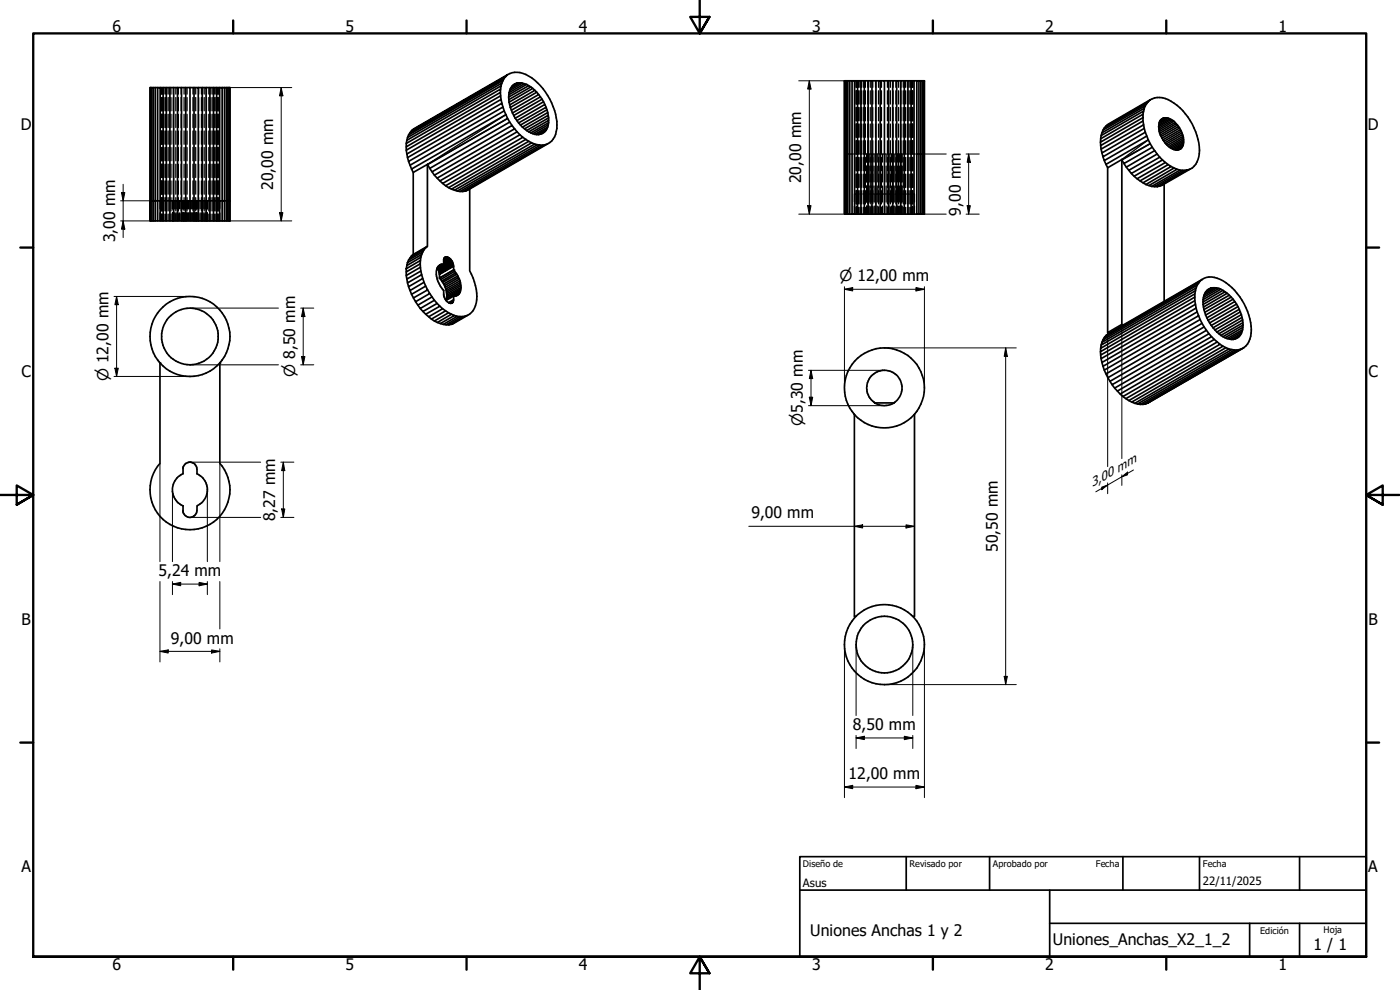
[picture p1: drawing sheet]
<svg xmlns="http://www.w3.org/2000/svg" width="420mm" height="297mm" viewBox="0 0 420 297" stroke-linecap="round" stroke-linejoin="round" font-family="sans-serif">
<!-- layer: Oculto (ISO) -->
<g fill="#000">
<circle cx="48" cy="108.9" r=".19"/>
<circle cx="48.1" cy="109" r=".19"/>
<circle cx="65.9" cy="109" r=".19"/>
<circle cx="66" cy="108.9" r=".19"/>
<circle cx="274.4" cy="124.3" r=".19"/>
</g>
<g fill="none" stroke="#000" stroke-width=".38">
<path d="M48.5 26.3v1.9M48.5 29.3v4M48.5 34.3v4M48.5 39.3v4M48.7 26.3v1.9M48.7 29.3v4M48.7 34.3v4M48.7 39.3v4M48.9 26.3v1.9M48.9 29.3v4M48.9 34.3v4M48.9 39.3v4"/>
<path d="M49.2 26.3v1.9M49.2 29.3v4M49.2 34.3v4M49.2 39.3v4M49.7 26.3v1.9M49.7 29.3v4M49.7 34.3v4M49.7 39.3v4M50.1 26.3v1.9M50.1 29.3v4M50.1 34.3v4M50.1 39.3v4"/>
<path d="M50.7 26.3v1.9M50.7 29.3v4M50.7 34.3v4M50.7 39.3v4M51.3 26.3v1.9M51.3 29.3v4M51.3 34.3v4M51.3 39.3v4M52 26.3v1.9M52 29.3v4M52 34.3v4M52 39.3v4"/>
<path d="M52.8 26.3v1.9M52.8 29.3v4M52.8 34.3v4M52.8 39.3v4M53.5 26.3v1.9M53.5 29.3v4M53.5 34.3v4M53.5 39.3v4M54.4 26.3v1.9M54.4 29.3v4M54.4 34.3v4M54.4 39.3v4"/>
<path d="M55.2 26.3v1.9M55.2 29.3v4M55.2 34.3v4M55.2 39.3v4M56.1 26.3v1.9M56.1 29.3v4M56.1 34.3v4M56.1 39.3v4M57.9 26.3v1.9M57.9 29.3v4M57.9 34.3v4M57.9 39.3v4"/>
<path d="M58.7 26.3v1.9M58.7 29.3v4M58.7 34.3v4M58.7 39.3v4M59.6 26.3v1.9M59.6 29.3v4M59.6 34.3v4M59.6 39.3v4M60.5 26.3v1.9M60.5 29.3v4M60.5 34.3v4M60.5 39.3v4"/>
<path d="M61.3 26.3v1.9M61.3 29.3v4M61.3 34.3v4M61.3 39.3v4M62 26.3v1.9M62 29.3v4M62 34.3v4M62 39.3v4M62.7 26.3v1.9M62.7 29.3v4M62.7 34.3v4M62.7 39.3v4"/>
<path d="M63.3 26.3v1.9M63.3 29.3v4M63.3 34.3v4M63.3 39.3v4M63.9 26.3v1.9M63.9 29.3v4M63.9 34.3v4M63.9 39.3v4M64.3 26.3v1.9M64.3 29.3v4M64.3 34.3v4M64.3 39.3v4"/>
<path d="M64.8 26.3v1.9M64.8 29.3v4M64.8 34.3v4M64.8 39.3v4M65.1 26.3v1.9M65.1 29.3v4M65.1 34.3v4M65.1 39.3v4M65.3 26.3v1.9M65.3 29.3v4M65.3 34.3v4M65.3 39.3v4"/>
<path d="M65.5 26.3v1.9M65.5 29.3v4M65.5 34.3v4M65.5 39.3v4M256.9 24.2v2M256.9 27.2v4M256.9 32.2v4M256.9 37.2v4M257 24.2v2M257 27.2v4M257 32.2v4M257 37.2v4"/>
<path d="M257.1 24.2v2M257.1 27.2v4M257.1 32.2v4M257.1 37.2v4M257.3 24.2v2M257.3 27.2v4M257.3 32.2v4M257.3 37.2v4M257.6 24.2v2M257.6 27.2v4M257.6 32.2v4M257.6 37.2v4"/>
<path d="M258.1 24.2v2M258.1 27.2v4M258.1 32.2v4M258.1 37.2v4M258.5 24.2v2M258.5 27.2v4M258.5 32.2v4M258.5 37.2v4M259.1 24.2v2M259.1 27.2v4M259.1 32.2v4M259.1 37.2v4"/>
<path d="M259.7 24.2v2M259.7 27.2v4M259.7 32.2v4M259.7 37.2v4M260.4 24.2v2M260.4 27.2v4M260.4 32.2v4M260.4 37.2v4M261.2 24.2v2M261.2 27.2v4M261.2 32.2v4M261.2 37.2v4"/>
<path d="M261.9 24.2v2M261.9 27.2v4M261.9 32.2v4M261.9 37.2v4M262.8 24.2v2M262.8 27.2v4M262.8 32.2v4M262.8 37.2v4M263.7 24.2v2M263.7 27.2v4M263.7 32.2v4M263.7 37.2v4"/>
<path d="M264.5 24.2v2M264.5 27.2v4M264.5 32.2v4M264.5 37.2v4M266.3 24.2v2M266.3 27.2v4M266.3 32.2v4M266.3 37.2v4M267.2 24.2v2M267.2 27.2v4M267.2 32.2v4M267.2 37.2v4"/>
<path d="M268 24.2v2M268 27.2v4M268 32.2v4M268 37.2v4M268.9 24.2v2M268.9 27.2v4M268.9 32.2v4M268.9 37.2v4M269.7 24.2v2M269.7 27.2v4M269.7 32.2v4M269.7 37.2v4"/>
<path d="M270.4 24.2v2M270.4 27.2v4M270.4 32.2v4M270.4 37.2v4M271.1 24.2v2M271.1 27.2v4M271.1 32.2v4M271.1 37.2v4M271.7 24.2v2M271.7 27.2v4M271.7 32.2v4M271.7 37.2v4"/>
<path d="M272.3 24.2v2M272.3 27.2v4M272.3 32.2v4M272.3 37.2v4M272.8 24.2v2M272.8 27.2v4M272.8 32.2v4M272.8 37.2v4M273.2 24.2v2M273.2 27.2v4M273.2 32.2v4M273.2 37.2v4"/>
<path d="M273.5 24.2v2M273.5 27.2v4M273.5 32.2v4M273.5 37.2v4M273.7 24.2v2M273.7 27.2v4M273.7 32.2v4M273.7 37.2v4M273.9 24.2v2M273.9 27.2v4M273.9 32.2v4M273.9 37.2v4"/>
<path d="M48.5 44.2v4M48.5 49.3v4M48.5 54.3v4M48.5 59.3v4M48.7 44.2v4M48.7 49.3v4M48.7 54.3v4M48.7 59.3v4M48.9 44.2v4M48.9 49.3v4M48.9 54.3v4M48.9 59.3v4"/>
<path d="M49.2 44.2v4M49.2 49.3v4M49.2 54.3v4M49.2 59.3v4M49.7 44.2v4M49.7 49.3v4M49.7 54.3v4M49.7 59.3v4M50.1 44.2v4M50.1 49.3v4M50.1 54.3v4M50.1 59.3v4"/>
<path d="M50.7 44.2v4M50.7 49.3v4M50.7 54.3v4M50.7 59.3v4M51.3 44.2v4M51.3 49.3v4M51.3 54.3v4M51.3 59.3v4M52 44.2v4M52 49.3v4M52 54.3v4M52 59.3v4"/>
<path d="M52.8 44.2v4M52.8 49.3v4M52.8 54.3v4M52.8 59.3v4M53.5 44.2v4M53.5 49.3v4M53.5 54.3v4M53.5 59.3v4M54.4 44.2v4M54.4 49.3v4M54.4 54.3v4M54.4 59.3v4"/>
<path d="M55.2 44.2v4M55.2 49.3v4M55.2 54.3v4M55.2 59.3v4M56.1 44.2v4M56.1 49.3v4M56.1 54.3v4M56.1 59.3v4M57.9 44.2v4M57.9 49.3v4M57.9 54.3v4M57.9 59.3v4"/>
<path d="M58.7 44.2v4M58.7 49.3v4M58.7 54.3v4M58.7 59.3v4M59.6 44.2v4M59.6 49.3v4M59.6 54.3v4M59.6 59.3v4M60.5 44.2v4M60.5 49.3v4M60.5 54.3v4M60.5 59.3v4"/>
<path d="M61.3 44.2v4M61.3 49.3v4M61.3 54.3v4M61.3 59.3v4M62 44.2v4M62 49.3v4M62 54.3v4M62 59.3v4M62.7 44.2v4M62.7 49.3v4M62.7 54.3v4M62.7 59.3v4"/>
<path d="M63.3 44.2v4M63.3 49.3v4M63.3 54.3v4M63.3 59.3v4M63.9 44.2v4M63.9 49.3v4M63.9 54.3v4M63.9 59.3v4M64.3 44.2v4M64.3 49.3v4M64.3 54.3v4M64.3 59.3v4"/>
<path d="M64.8 44.2v4M64.8 49.3v4M64.8 54.3v4M64.8 59.3v4M65.1 44.2v4M65.1 49.3v4M65.1 54.3v4M65.1 59.3v4M65.3 44.2v4M65.3 49.3v4M65.3 54.3v4M65.3 59.3v4"/>
<path d="M65.5 44.2v4M65.5 49.3v4M65.5 54.3v4M65.5 59.3v4M253.4 46.2h.7M254.3 46.2h.3M254.8 46.2h.5M255.5 46.2h.5M256.2 46.2h.6M256.6 58.2h-.2v2.4M256.8 58.2h.3M256.9 42.2v4"/>
<path d="M256.9 47.2v4M256.9 52.2v4M256.9 57.2v4M257 42.2v4M257 47.2v4M257 52.2v4M257 57.2v4M257.1 42.2v4h.6l-.1-4M257.1 47.2v4M257.1 52.2v4M257.1 57.2v4M257.2 58.2h.5"/>
<path d="M257.3 42.2v4M257.3 47.2v4M257.3 52.2v4M257.3 57.2v4M257.6 47.2v4M257.6 52.2v4M257.6 57.2v4M258.1 58.2h.6M258.1 42.2v4h.6M258.1 47.2v4M258.1 52.2v4M258.1 57.2v4"/>
<path d="M258.5 42.2v4M258.5 47.2v4M258.5 52.2v4M258.5 57.2v4M259.1 42.2v4h.7l-.1-4M259.1 58.2h.7M259.1 47.2v4M259.1 52.2v4M259.1 57.2v4M259.7 47.2v4M259.7 52.2v4M259.7 57.2v4"/>
<path d="M260.1 49.8v4.8M260.1 55.8v4.8M260.2 58.2h.7M260.2 46.2v2.4M260.2 49.8v4.8M260.2 55.8v4.8M260.3 46.2v2.4M260.3 49.8v4.8M260.3 55.8v4.8M260.4 42.2v4M260.4 47.2v4M260.4 52.2v4"/>
<path d="M260.4 57.2v4M260.6 46.2v2.4M260.6 49.8v4.8M260.6 55.8v4.8M260.8 46.2v2.4M260.8 49.8v4.8M260.8 55.8v4.8M260.9 46.2h-.8v2.4M261.1 46.2v2.4M261.1 49.8v4.8M261.1 55.8v4.8M261.2 42.2v4"/>
<path d="M261.2 47.2v4M261.2 52.2v4M261.2 57.2v4M261.3 46.2h.8M261.3 58.2h.8M261.5 46.2v2.4M261.5 49.8v4.8M261.5 55.8v4.8M261.9 46.2v2.4M261.9 49.8v4.8M261.9 55.8v4.8M261.9 42.2v4"/>
<path d="M261.9 47.2v4M261.9 52.2v4M261.9 57.2v4M262.3 46.2v2.4M262.3 49.8v4.8M262.3 55.8v4.8M262.5 46.2h.8M262.5 58.2h.8M262.6 58.2v2.4M262.8 42.2v19M263.3 46.2v2.4M263.3 49.8v4.8"/>
<path d="M263.3 55.8v4.8M263.7 42.2v4M263.7 47.2v4M263.7 52.2v4M263.7 57.2v4M263.8 58.2h.8M263.8 49.8v4.8M263.8 55.8v4.8M264.3 46.2v2.4M264.3 49.8v4.8M264.3 55.8v4.8M264.5 42.2v4"/>
<path d="M264.5 47.2v4M264.5 52.2v4M264.5 57.2v4M264.6 46.2h-.8v2.4M264.9 46.2v2.4M264.9 49.8v4.8M264.9 55.8v4.8M265 46.2h.8M265 58.2h.8M265.9 46.2v2.4M265.9 49.8v4.8M265.9 55.8v4.8"/>
<path d="M266.3 46.2h.8v2.4M266.3 58.2h.8M266.3 42.2v4M266.3 47.2v4M266.3 52.2v4M266.3 57.2v4M266.5 46.2v2.4M266.5 49.8v4.8M266.5 55.8v4.8M267.1 49.8v4.8M267.1 55.8v4.8M267.2 42.2v4"/>
<path d="M267.2 47.2v4M267.2 52.2v4M267.2 57.2v4M267.5 46.2h.8M267.5 58.2h.8M267.6 46.2v2.4M267.6 49.8v4.8M267.6 55.8v4.8M268 42.2v4M268 47.2v4M268 52.2v4M268 57.2v4"/>
<path d="M268.1 46.2v2.4M268.1 49.8v4.8M268.1 55.8v4.8M268.2 58.2v2.4M268.5 46.2v2.4M268.5 49.8v4.8M268.5 55.8v4.8M268.7 46.2h.8M268.7 58.2h.8M268.9 42.2v4M268.9 47.2v4M268.9 52.2v4"/>
<path d="M268.9 57.2v4M269 46.2v2.4M269 49.8v4.8M269 55.8v4.8M269.4 46.2v2.4M269.4 49.8v4.8M269.4 55.8v4.8M269.7 42.2v19M269.9 46.2h.8v2.4M269.9 58.2h.8M270 46.2v2.4M270 49.8v4.8"/>
<path d="M270 55.8v4.8M270.3 46.2v2.4M270.3 49.8v4.8M270.3 55.8v4.8M270.4 42.2v4M270.4 47.2v4M270.4 52.2v4M270.4 57.2v4M270.4 46.2v2.4M270.4 49.8v4.8M270.4 55.8v4.8M270.6 46.2v2.4"/>
<path d="M270.6 49.8v4.8M270.6 55.8v4.8M270.7 49.8v4.8M270.7 55.8v4.8M271 58.2h.8M271.1 42.2v4M271.1 47.2v4M271.1 52.2v4M271.1 57.2v4M271.7 42.2l.1 4h-.8M271.7 47.2v4M271.7 52.2v4"/>
<path d="M271.7 57.2v4M272.1 58.2h.7M272.3 42.2v4M272.3 47.2v4M272.3 52.2v4M272.3 57.2v4M272.8 42.2v4h-.7M272.8 47.2v4M272.8 52.2v4M272.8 57.2v4M273.1 58.2h.5M273.2 42.2v4"/>
<path d="M273.2 47.2v4M273.2 52.2v4M273.2 57.2v4M273.5 42.2v4M273.5 47.2v4M273.5 52.2v4M273.5 57.2v4M273.7 42.2v4h-.6M273.7 58.2h.4M273.7 47.2v4M273.7 52.2v4M273.7 57.2v4"/>
<path d="M273.9 42.2v4M273.9 47.2v4M273.9 52.2v4M273.9 57.2v4M274.1 46.2h.5M274.3 58.2h.1v2.4M274.9 46.2h.4M275.6 46.2h.4M276.2 46.2h.3M276.7 46.2h.2M277.1 46.2h.3M48 60.2v2.5"/>
<path d="M48 63.9v2.4M48.5 64.2v2.1M48.7 64.2v2.1M48.9 64.2v2.1M49.2 64.2v2.1M49.7 64.2v2.1M50.1 64.2v2.1M50.7 64.2v2.1M51.3 64.2v2.1M51.8 63.9v2.4v-2.4M51.8 60.2v2.5M51.9 60.2v2.5"/>
<path d="M51.9 63.9v2.4M52 63.9v2.4M52.2 60.2v2.5M52.2 63.9v2.4M52.5 60.2v2.5M52.5 63.9v2.4M52.8 63.9v2.4M53.1 60.2v2.5M53.1 63.9v2.4M53.5 63.9v2.4M53.9 60.2v2.5M53.9 63.9v2.4"/>
<path d="M54.4 63.9v2.4M54.9 60.2v2.5M54.9 63.9v2.4M55 60.2v2.5M55 63.9v2.4M55.1 60.2v2.5M55.1 63.9v2.4M55.2 60.2v2.5M55.2 63.9v2.4M55.2 64.2v2.1M55.3 60.2v2.5M55.3 63.9v2.4"/>
<path d="M55.4 60.2v2.5M55.4 63.9v2.4M55.6 60.2v2.5M55.6 63.9v2.4M55.8 60.2v2.5M55.8 63.9v2.4M55.9 60.2v2.5M55.9 63.9v2.4M56.1 63.9v2.4M56.3 60.2v2.5M56.3 63.9v2.4M56.6 60.2v2.5"/>
<path d="M56.6 63.9v2.4M56.8 60.2v2.5M56.8 63.9v2.4M57.2 60.2v2.5M57.2 63.9v2.4M57.4 60.2v2.5M57.4 63.9v2.4M57.7 60.2v2.5M57.7 63.9v2.4M57.8 60.2v2.5M57.8 63.9v2.4M57.9 64.2v2.1"/>
<path d="M58 60.2v2.5M58 63.9v2.4M58.2 60.2v2.5M58.2 63.9v2.4M58.4 60.2v2.5M58.4 63.9v2.4M58.5 60.2v2.5M58.5 63.9v2.4M58.7 60.2v2.5M58.7 63.9v2.4M58.7 64.2v2.1M58.8 60.2v2.5"/>
<path d="M58.8 63.9v2.4M58.9 60.2v2.5M58.9 63.9v2.4M59 60.2v2.5M59 63.9v2.4M59.1 60.2v2.5M59.1 63.9v2.4M59.6 63.9v2.4M60.1 60.2v2.5M60.1 63.9v2.4M60.5 64.2v2.1M60.5 60.2v2.5"/>
<path d="M60.5 63.9v2.4M60.9 60.2v2.5M60.9 63.9v2.4M61.2 60.2v2.5M61.2 63.9v2.4M61.3 64.2v2.1M61.5 60.2v2.5M61.5 63.9v2.4M61.8 60.2v2.5M61.8 63.9v2.4M62 63.9v2.4M62.1 60.2v2.5"/>
<path d="M62.1 63.9v2.4M62.2 60.2v2.5M62.2 63.9v2.4M62.7 64.2v2.1M63.3 64.2v2.1M63.9 64.2v2.1M64.3 64.2v2.1M64.8 64.2v2.1M65.1 64.2v2.1M65.3 64.2v2.1M65.5 64.2v2.1M66 60.2v2.5"/>
<path d="M66 63.9v2.4M256.4 61.8v2.4M256.9 62.2v2M257 61.8v2.4M257.1 62.2v2M257.3 62.2v2M257.6 62.2v2M258.1 62.2v2M258.5 62.2v2M259.1 62.2v2M259.7 62.2v2M260.1 61.8v2.4"/>
<path d="M260.2 61.8v2.4M260.3 61.8v2.4M260.4 62.2v2M260.6 61.8v2.4M260.8 61.8v2.4M261.1 61.8v2.4M261.2 62.2v2M261.5 61.8v2.4M261.9 61.8v2.4M261.9 62.2v2M262.3 61.8v2.4M262.6 61.8v2.4"/>
<path d="M262.8 61.8v2.4M263.3 61.8v2.4M263.7 62.2v2M263.8 61.8v2.4M264.3 61.8v2.4M264.5 62.2v2M264.9 61.8v2.4M265.9 61.8v2.4M266.3 62.2v2M266.5 61.8v2.4M267.1 61.8v2.4M267.2 62.2v2"/>
<path d="M267.6 61.8v2.4M268 62.2v2M268.1 61.8v2.4M268.2 61.8v2.4M268.5 61.8v2.4M268.9 62.2v2M269 61.8v2.4M269.4 61.8v2.4M269.7 61.8v2.4M270 61.8v2.4M270.3 61.8v2.4M270.4 62.2v2"/>
<path d="M270.4 61.8v2.4M270.6 61.8v2.4M270.7 61.8v2.4M271.1 62.2v2M271.7 62.2v2M272.3 62.2v2M272.8 62.2v2M273.2 62.2v2M273.5 62.2v2M273.7 62.2v2M273.9 61.8v2.4M273.9 62.2v2"/>
<path d="M274.4 61.8v2.4M47.3 108l.2 .3M47.8 108.6l.2 .3M66.2 108.6l-.2 .3M66.7 108l-.2 .3M255.7 123.4l.3 .3M256.2 124.1l.3 .3M274.6 124.1l-.3 .3M275.1 123.4l-.2 .3"/>
</g>
<!-- layer: Visible (ISO) -->
<g fill="none" stroke="#000" stroke-width=".51">
<path d="M45.1 26.3l-.1 33.9M45.3 26.3h-.2v33.9M45.6 26.3h-.3v33.9h.3v6.1h-.3M46 26.3h-.4v33.9h.4v6.1h-.4M46.6 26.3h-.6v33.9h.6v6.1h-.6M47.3 26.3h-.7v33.9h.7v6.1h-.7M48.1 26.3h.9M49.9 26.3h-.9v33.9h.9v6.1h-.9M51 26.3h1.1v33.9h1.2v6.1h-1.2M52.1 26.3h1.2v33.9h1.2v6.1h-1.2M53.3 26.3h1.2v33.9h1.3v6.1h-1.3M54.5 26.3h1.3v33.9h1.2v6.1h-1.2"/>
<path d="M55.8 26.3h1.2v33.9h1.2v6.1h-1.2M57 26.3h1.2v33.9h1.3v6.1h-1.3M58.2 26.3h1.3v33.9h1.2v6.1h-1.2M59.5 26.3h1.2v33.9h1.1v6.1h-1.1M60.7 26.3h1.1v33.9h1.2v-33.9h1.1M61.8 26.3h1.2M65 26.3h-.9v33.9h-1.1v6.1h1.1M65.9 26.3h-.9v33.9h-.9v6.1h.9M66.7 26.3h.7v33.9M67.4 26.3h.5v33.9h-.5M67.9 26.3h.5v33.9M68.4 26.3h.3v33.9h.3v-33.9h-.3"/>
<path d="M69 26.3v33.9M123.1 39.8l28.2-16.3-.4 .7-28.3 16.3zM123.5 39.2l.6-.5 28.2-16.3-.5 .5zM123.5 39.2l-.4 .6M150.2 27.7v-1l-28.3 16.3v1.1M150.2 28.8v-1.1l-28.3 16.4v1M150.2 26.7l.2-.9-28.3 16.3-.2 .9M150.4 29.8l-.2-1-28.3 16.3 .2 1.1M150.4 25.8l.2-.9-28.3 16.4-.2 .8M150.6 31l-.2-1.2-28.3 16.4 .2 1.1M150.9 32.1l-.3-1.1-28.3 16.3 .3 1.1M150.9 24.2l-.3 .7"/>
<path d="M151.3 33.3l-.4-1.2-28.3 16.3 .5 1.2M151.8 34.4l.5 1.1-24 13.8M151.8 34.4l-28.3 16.3 .5 1M151.8 34.4l-.5-1.1-28.2 16.3 .4 1.1M151.8 22.9l-.5 .6M152.3 22.4a6.5 6.5 0 0 1 7.3 1 19.1 19.1 0 0 1 7.5 15.1 5.4 5.4 0 0 1-2.8 4.7l-24.7 14.1 24.7-14.1M152.3 35.5l.7 1.1M152.7 29.1l.1 1.6M152.7 28.4v.7M152.8 30.7l.2 .8M152.8 27.8l-.1 .6M153 31.5l.2 .7"/>
<path d="M153.2 32.2l.6 1.7M153.7 37.6l-.7-1-24 13.9 .7 1M153.8 25.7l-.6 .9-.4 1.2M153.8 33.9l.4 .8M154.2 34.7l.4 .8M154.2 25.4l-.4 .3M154.4 38.7l.8 .8-24 14-.8-.9M154.6 25.1l-.4 .3 .4-.3M154.6 25.1l.5-.2-1.3 .8M154.6 35.5l1 1.4M155.1 24.9h.5l-2.1 1.2M155.2 39.5l.8 .9"/>
<path d="M155.6 24.9h.6l-3 1.7M155.6 36.9l.6 .6M156.2 37.5l1.9 1.7M156.2 24.9h.6l-3.8 2.3M156.8 24.9l.6 .2-4.6 2.7M157.4 25.1l.7 .2-5.4 3.1M158.1 25.3l.6 .4-6 3.4M158.1 39.2l.6 .3M158.7 25.7l.6 .4-6.6 3.8M158.7 39.5l.6 .4M159.3 39.9l1.2 .4M159.3 26.1l.6 .4-7.1 4.2"/>
<path d="M159.9 26.5l.6 .6-7.5 4.4M160.5 27.1l.6 .6-7.9 4.5M161.1 27.7l.6 .7-8.2 4.7M161.7 28.4l.5 .7-8.4 4.8M162.2 29.1l.9 1.4M162.7 29.8l-8.5 4.9M163.5 39.5l-1.3 .7M163.5 31.4l-.4-.9-8.5 5M163.9 39.1l-1.7 1.1M163.9 39.1l.2-.5-3 1.8M163.9 32.2l-.4-.8-8.4 4.8M163.9 39.1l-2.2 1.3"/>
<path d="M164.1 38.6l.3-.5-3.9 2.2M164.1 32.9l-.2-.7-8.3 4.7M164.4 38.1l.1-.6-4.6 2.6M164.4 33.8l-.3-.9-7.9 4.6M164.5 37.5l.2-.7-5.4 3.1M164.5 34.6l-.1-.8-7.6 4.3M164.7 36.8v-.7l-6 3.4M164.7 36.1v-.7l-6.6 3.8M164.7 35.4l-.2-.8-7.1 4.1M253.4 24.2l.1 40zM253.5 24.2h.2v40h-.2M253.7 24.2h.3v40h-.3"/>
<path d="M254 24.2h.4v40h-.4M254.4 24.2h.6v40h-.6M255 24.2h.7v40h-.7M255.7 24.2h.8v40h-.8M256.5 24.2h.9v40h-.9M257.4 24.2h1v40h-1M258.4 24.2h1v40h-1M259.4 24.2h1.1v40h-1.1M260.5 24.2h1.2v40h-1.2M261.7 24.2h1.2v40h-1.2M262.9 24.2h1.3v40h-1.3M264.2 24.2h1.2v40h-1.2"/>
<path d="M265.4 24.2h2.5M266.7 24.2v40h1.2M269.1 24.2h-1.2v40h1.2M270.3 24.2h-1.2v40h1.2M271.4 24.2h-1.1v40h1.1M272.5 24.2h-1.1v40h1.1M273.4 24.2h-.9v40h.9M274.3 24.2h-.9v40h.9M275.1 24.2h-.8v40h.8M275.8 24.2h-.7v40h.7M276.4 24.2h-.6v40h.6M276.8 24.2h-.4v40h.4"/>
<path d="M277.2 24.2h-.4v40h.4M277.4 24.2v40zM277.4 24.2h-.2v40h.2M343 34.3l.2-1-12.7 7.4-.2 .9M343 35.3v1l-12.7 7.4v-1M343 36.3l.2 1.2-12.7 7.3-.2-1.1M343.2 33.3l.2-.8-12.7 7.4-.2 .8M343.2 37.5l.2 1-12.7 7.4-.2-1.1M343.4 32.5l.3-.8-12.7 7.3-.3 .9M343.4 38.5l.3 1.2-12.7 7.3-.3-1.1M343.7 31.7l.5-.7-12.8 7.4-.4 .6M343.7 39.7l.5 1.1-12.8 7.4-.4-1.2"/>
<path d="M344.2 31l.4-.5-12.7 7.3-.5 .6M344.6 30.5l.6-.5-13.3 7.8M345.2 30a6.3 6.3 0 0 1 7.2 1 18.5 18.5 0 0 1 7.5 15.1l-.1 .9a4.9 4.9 0 0 1-2.6 3.7l-8.5 4.9M347.8 37.6v.9M347.8 38.5l.1 1M347.9 36.8l-.1 .8M347.9 39.5l.1 .5M348 36.4l-.1 .4M348 40l.2 .5M348.2 36.1l-.2 .3M348.5 35.9l.8-.5zM348.5 35.9l-.3 .2"/>
<path d="M349.3 35.4h.3l-1.4 .7M349.6 35.4h.3l-1.9 1M349.9 35.4h.4l-2.4 1.4M350.3 35.4l.4 .1-2.8 1.6M350.7 35.5l.4 .2-3.3 1.9M351.1 35.7l.4 .2-3.8 2.1M351.5 35.9l.4 .2-4.1 2.4M351.9 36.1l.4 .3-4.4 2.6M352.3 36.4l.4 .4M353 37.1l-.3-.3-4.8 2.7M353.4 37.5l-.4-.4-5 2.9M353.7 38l-.3-.5-5.2 3"/>
<path d="M354 38.4l-.3-.4-5.2 2.9M354.3 38.9l-.3-.5-5.3 3.1M354.5 39.4l-.2-.5-5.3 3.1M354.7 39.9l-.2-.5-5.2 3M122.6 40.5l-.3 .8M128.3 49.4l.7 1.1M129.7 51.5l24-13.9 .7 1.1-24 13.9zM138 57.5h.9M139.6 57.3l-.7 .2M141 56.7v24.6a13.2 13.2 0 0 1 1.4 11.2 4.4 4.4 0 0 1-2.1 2.1l-4.9 2.7 4.9-2.7M156 40.4l-24 13.9-.8-.8M156 40.4l.9 .8-24.1 13.8-.8-.7"/>
<path d="M156.9 41.2l.9 .6M157.8 41.8l-24.1 13.9-.9-.7M157.8 41.8l.9 .6M158.7 42.4l-24.1 13.9-.9-.6M158.7 42.4l.9 .4-24.1 14-.9-.5M159.6 42.8l.9 .4M160.5 43.2l-24.1 13.9-.9-.3M160.5 43.2l.8 .2-24.1 13.9-.8-.2M160.5 40.3l.6 .1M161.1 40.4h.6M161.3 43.4l.8 .1-24.1 14-.8-.2M162.1 43.5h.8"/>
<path d="M162.2 40.2l-.5 .2M163.6 43.4l-.7 .1-24 14M330.3 41.6l12.7-7.3v1l-12.7 7.4zM336.7 47.9l-4.3 2.4-.5-1M336.7 47.9v49.4l-4.3 2.5v-49.5M340.4 52.9l3.5 2.5M343.9 55.4l1.7 .5M344.2 40.8l.4 1.2-12.7 7.3-.5-1.1M344.6 42l.6 1.1M345.2 43.1l-8.5 4.8M345.2 43.1l.6 1.1-8.5 4.9-.6-1.1M345.6 55.9l.9 .1"/>
<path d="M345.8 44.2l.7 1M346.5 45.2l-8.5 5-.7-1.1M346.5 45.2l.8 1-8.5 4.9-.8-.9M347.3 56l8.4-4.9 .8-.1-8.5 4.9zM347.3 46.2l.7 1M348 47.2l-8.5 4.9-.7-1M348 47.2l.9 .8-8.5 4.9-.9-.8M348.2 40.5l.3 .4M348.5 40.9l.5 1.1M348.7 55.6l-.7 .3M348.9 48l.9 .8-8.6 4.8M349 42l.6 .8"/>
<path d="M349.3 55.3l-.6 .3M349.4 55.2v35.2M349.6 42.8l.7 .8M349.8 48.8l.8 .6-8.5 4.9M350.3 43.6l1.6 1.1M350.6 49.4l.9 .6-8.5 4.8M351.5 50l.9 .4-8.5 5M351.9 44.7l1.1 .3M352.4 50.4l.9 .4-8.5 4.9M353 45h.4M353.3 50.8l.8 .2M353.7 44.9l.8-.4-1.1 .5"/>
<path d="M354.5 44.5l.2-.3-1.3 .8M354.7 44.2l.2-.3-1.9 1.1M354.9 43.9l.2-.4-2.4 1.4M354.9 40.4l-.2-.5-5.1 2.9M355 51.1l-.9-.1-8.5 4.9M355.1 43.5l.1-.3-2.9 1.7M355.1 40.9l-.2-.5-5 2.8M355.2 43.2v-.4l-3.3 1.9M355.2 41.4l-.1-.5-4.8 2.7M355.2 42.8v-.5l-3.7 2.2M355.2 42.3v-.4l-4.1 2.3M355.2 41.9v-.5l-4.5 2.6"/>
<path d="M355.7 51.1h-.7l-8.5 4.9h.8M357.2 50.7l-.7 .3M45 60.2l.1 6.1zM45.1 60.2h.2v6.1h-.2M47.3 66.3h.8v-6.1h-.8v-33.9h.8v33.9h.9v6.1h-.9M49.9 66.3h1.1v-6.1h-1.1v-33.9h1.1v33.9h1.1v6.1h-1.1M61.8 66.3h1.2M65.9 66.3h-.9v-6.1h.9v-33.9h.8v33.9h-.8v6.1h.8M66.7 60.2h.7v6.1h-.7zM67.4 66.3h.5M67.9 60.2h.5v6.1h-.5zM68.4 60.2h.3v6.1h-.3"/>
<path d="M68.7 66.3h.3M69 60.2v6.1zM122.1 79.7l-.2 .9M122.3 78.8l4.3-2.4-.3 .8-4.2 2.5zM126.1 79.2l.1 1-4.3 2.5v-1.1M126.3 77.2l-.1 1M126.6 76.4l.3-.8-4.3 2.4-.3 .8M126.9 75.6l.4-.7-4.2 2.5-.5 .6M127.3 74.9l.5-.6-4.3 2.5-.4 .6M127.8 74.3l.5-.4-4.8 2.9M128.3 73.9v-24.6l-4.3 2.4v24.7M131.6 79.8l.9-.5-1.1 .8"/>
<path d="M132.5 79.3h.3l-1.4 .8M133.1 79.3h.1M133.2 78v1.3l-1.9 1.1 1.8-1.1h-.3M133.2 77.8v.2M133.2 77.6l1.1-.5-1.1 .7M133.2 77.6v.2M133.3 77.5l-.1 .1M133.3 77.4l.7-.3-.7 .4M133.7 77.1l-.4 .4M133.9 77.1l-.5 .2M134 77.1h.2M134.3 77.1l.2 .1-1.3 .8"/>
<path d="M134.5 77.2l.1 .1-1.4 .9M134.6 77.3l.2 .1-1.6 .9M134.8 77.4l.1 .1-1.7 1M134.9 77.5l.4 .3-2.1 1.2M135.1 77.6l-1.9 1.2M135.3 77.8l.1 .2-2.2 1.2M135.4 78l.1 .2-4.3 2.3M135.5 78.2l.1 .1M135.8 78.5l-.2-.2-4.2 2.5 .1 .1M135.8 78.7v-.2l-4.3 2.4 .1 .2M135.9 78.9l-.1-.2-4.2 2.4 .1 .2M136 79.1l-.1-.2-4.2 2.4 .1 .2"/>
<path d="M136 79.3l.1 .2M136.1 79.7v-.2l-4.3 2.5 .1 .2M136.1 79.9v1.1l-4.2 2.4v-1.1M265.4 64.2h1.3M121.9 80.6l4.3-2.4-.1 1-4.2 2.4zM126.2 80.2l.1 1.1-4.2 2.4-.2-1M126.3 81.3l.3 1.1-4.3 2.5-.2-1.2M126.6 82.4l.3 1.2-4.3 2.4-.3-1.1M126.9 83.6l.4 1.1-4.2 2.5-.5-1.2M127.3 84.7l.5 1.1-4.3 2.5-.4-1.1M127.8 85.8l.5 1.2-4.2 2.4-.6-1.1M128.3 87l.7 1.1-4.3 2.4-.6-1.1"/>
<path d="M129 88.1l.7 1-4.3 2.5-.7-1.1M129.7 89.1l.7 1-4.3 2.5-.7-1M130.4 90.1l.8 .9-4.3 2.5-.8-.9M131.2 91l.8 .9-4.2 2.4-.9-.8M131.3 80.6l.1 .2M131.4 80.1a4.8 4.8 0 0 0 0 4.2l.7 1.5a2.63 2.63 0 0 1 1.1 2.8l.7 1.6M131.8 81.5l4.2-2.4v.2l-4.2 2.5zM131.8 81.8v.2M131.9 82.2l4.2-2.5v.2l-4.2 2.4zM131.9 83.4v.1M132 91.9l.8 .7-4.1 2.4-.9-.7M132.6 84.3l4.2-2.5 .3 .5-4.3 2.5z"/>
<path d="M132.8 92.6l.9 .7-4.2 2.4-.8-.7M132.8 84.8l.4 .4M133.2 85.2l4.2-2.4 .2 .5-4.2 2.4zM133.7 93.3l.9 .5-4.2 2.5-.9-.6M133.9 90.2l.7 .6M133.9 97.5h.7M134 89.5l-.1 .3M134.6 93.8l.9 .5-4.2 2.5-.9-.5M134.6 90.8l.3 .2M134.8 90.9l1.3-.7-1.2 .8M134.9 91h.5M135.5 94.3l.9 .4-4.3 2.4-.8-.3"/>
<path d="M135.6 90.9l.2-.1-.4 .2M135.9 90.7l-.5 .3M136 90.6l-.2 .2M136 90.6l-.7 .4M136 90.5l-.9 .5M136.1 90.2v-.2l-1.5 .8M136.1 90.3l-.1 .3M136.4 94.7l.8 .2-4.2 2.4-.9-.2M136.5 81.4l-.4-.4-4.2 2.5 .4 .4M136.8 81.8l-.3-.4-4.2 2.5 .3 .4M136.8 88.8l.8-.5zM136.8 88.8h-.7v1.2"/>
<path d="M137.1 82.3l.3 .5M137.2 94.9l.8 .1-4.1 2.5-.9-.2M137.6 83.3l.3 .4-4.3 2.5-.2-.5M137.6 88.3l.3-.2-1.4 .7M137.9 83.7l.1 .6-4.2 2.4-.2-.5M137.9 88.1l.1-.4-4.1 2.5M138 84.3l.2 .5-4.3 2.4-.1-.5M138 87.7l.2-.3-4.3 2.4v.3M138 95h.9M138.2 84.8v.5l-4.2 2.4-.1-.5M138.2 85.3l.1 .4-4.3 2.5v-.5M138.2 87v.4"/>
<path d="M138.3 85.7l.1 .5-4.3 2.4-.1-.4M138.3 86.7l-.1 .3-4.2 2.5v-.4M138.4 86.2l-.1 .5-4.3 2.4 .1-.5M139.6 94.9l-.7 .1-4.3 2.5 .8-.2M336.7 97.3l.4 .3 .2-.2M358.6 88.2v.9l-28.3 16.4v-1M358.6 89.1v1.1l-28.3 16.3v-1M358.6 90.2l.2 1.1-28.3 16.3-.2-1.1M358.8 87.2l-.2 1-28.3 16.3 .2-.9M358.8 91.3l.2 1.1-28.3 16.4-.2-1.2M359 86.4l-.2 .8-28.3 16.4 .2-.9M359 92.4l.3 1.2-28.3 16.3-.3-1.1"/>
<path d="M359.3 85.6l-.3 .8-28.3 16.3 .3-.7M359.3 93.6l.4 1.1-28.3 16.3-.4-1.1M359.7 84.9l-.4 .7-28.3 16.4 .4-.7M359.7 94.7l.5 1.2-28.3 16.3-.5-1.2M360.2 84.3l-.5 .6-28.3 16.4 .5-.6M360.2 95.9l.5 1.1-28.2 16.3-.6-1.1M360.7 83.9l-28.2 16.3 .3-.2-.4-.2M360.7 83.9a5.7 5.7 0 0 1 6.3 .4 18.1 18.1 0 0 1 8.3 16.6 5.7 5.7 0 0 1-1.9 3.4l-29 16.7 29-16.7M360.7 83.9l-28.8 16.8 .6-.5M360.7 97l.7 1.1-28.3 16.3-.6-1.1M361.1 90.6l5.9-3.5 .7 .5-6.6 3.8M361.1 89.9v1.5"/>
<path d="M361.1 91.4l.2 1.5M361.2 89.2l-.1 .7M361.3 88.6l-.1 .6M361.3 92.9l.5 1.6M361.4 98.1l.7 1-28.3 16.3-.7-1M361.6 88.1l-.3 .5M361.8 87.6l-.2 .5M361.8 94.5l.4 .9M362.1 99.1l.7 1-28.3 16.3-.7-1M362.2 87.2l1.3-.8zM362.2 87.2l-.4 .4M362.2 95.4l.4 .7"/>
<path d="M362.6 96.1l.4 .8M363 96.9l.5 .7M363.5 86.4l.5-.1-2.2 1.3M363.5 97.6l.5 .7M364 86.3l1.2 .1-3.9 2.2M364 98.3l1.2 1.3M364.6 86.3l-3 1.8M365.2 86.4l.6 .1-4.6 2.7M365.2 99.6l.6 .5M365.8 86.5l.6 .3-5.3 3.1M366.4 86.8l.6 .3M367.7 87.6l.6 .4-7.1 4.1"/>
<path d="M368.3 88l.6 .6-7.6 4.3M368.9 88.6l.6 .5-7.9 4.6M369.5 89.1l.6 .7-8.3 4.7M370.1 89.8l.5 .7M371.1 91.2l.4 .8-8.5 4.9M371.1 91.2l-.5-.7-8.4 4.9M371.1 91.2l-8.5 4.9M371.5 92l.7 1.6-8.2 4.7M371.9 92.8l-8.4 4.8M372.2 93.6l.4 .8-8 4.6M372.6 94.4l.1 .8-7.5 4.4M372.7 95.2l.2 .8-7.1 4.1"/>
<path d="M372.7 99.5l-.1 .6-3.1 1.7M372.9 96l.1 .8-6.6 3.8M372.9 98.9l-.2 .6-3.8 2.2M373 96.8l.1 .7-6.1 3.5M373 98.2l-.1 .7-4.6 2.7M373.1 97.5l-.1 .7-5.3 3.1M48 108.9v30.2a12 12 0 0 0 .7 16.5 12 12 0 0 0 16.6 0 12 12 0 0 0 .7-16.5v-30.2M362.8 100.1l.8 .9-28.3 16.3-.8-.9M363.6 101l.8 .8-28.2 16.4-.9-.9M364.4 101.8l.9 .8-28.3 16.4-.8-.8M365.3 102.6l.8 .7-28.2 16.3-.9-.6M365.8 100.1l.6 .5"/>
<path d="M366.1 103.3l.9 .6-28.2 16.3-.9-.6M366.4 100.6l.6 .4M367 103.9l1.8 .8M367 101l.7 .3M367.7 101.3l.6 .3M367.9 104.3l-28.2 16.3 .9 .4M368.3 101.6l.6 .1M368.9 101.7l.6 .1M369.5 101.8h.6M369.7 104.9l-.9-.2-28.2 16.3 .8 .2M370.5 105l-.8-.1-28.3 16.3 .8 .1M370.6 101.7l-.5 .1"/>
<path d="M371.3 105h-.8l-28.3 16.3h.8M371.9 101l-1.3 .7M372 104.9l-.7 .1-28.3 16.3 .7-.1M372.2 100.6l-1.6 1.1M372.6 100.1l-.4 .5-2.1 1.2M372.7 104.6l-29 16.6 .7-.2M55.4 139.4a2.12 2.12 0 0 1 2.3-.6 2.12 2.12 0 0 1 1.4 2v1.4a5.2 5.2 0 0 1 3.2 4.8 5.2 5.2 0 0 1-3.2 4.8v1.3a2.12 2.12 0 0 1-1.9 2.1 2.12 2.12 0 0 1-2.3-1.6v-1.8a5.2 5.2 0 0 1-3.2-4.8 5.2 5.2 0 0 1 3.2-4.8v-1.9zM256.4 124.3v60.6h.6M262.3 120.7a5.3 5.3 0 0 1-.7-8 5.3 5.3 0 0 1 8 .5 5.3 5.3 0 0 1-1.5 7.8l.1-.1M262.3 120.7l.5 .3-.2-.1M262.3 120.7l.3 .2M262.8 121a5.4 5.4 0 0 0 5.3 0"/>
<path d="M268.5 120.7l-.3 .2h-5.6M274.4 124.3v60.6h-.5M338.8 120.2l.9 .4"/>
<circle cx="57" cy="101" r="8.5"/>
<circle cx="57" cy="101" r="12"/>
<circle cx="265.4" cy="116.4" r="12"/>
<circle cx="265.4" cy="193.4" r="8.5"/>
<circle cx="265.4" cy="193.4" r="12"/>
</g>
<!-- layer: Visible fina (ISO) -->
<path d="M151.8 34.4l-23.5 14.9 24-13.8M344.6 42l-7.9 5.9 8.5-4.8" fill="none" stroke="#000" stroke-width=".38"/>
<!-- layer: Visible (ISO) -->
<circle cx="136.1" cy="81" r=".25" fill="#000"/>
<!-- layer: Borde (ISO) -->
<g fill="none" stroke="#000" stroke-width=".7">
<path d="M70 6.1v3.9M140 6.1v3.9M210 0v10l-2.9-4.9h5.8l-2.9 4.9 2.9-4.9M280 6.1v3.9M350 6.1v3.9M6.1 74.3h3.9M410 74.3h3.9M0 148.5h10l-5-2.8v5.7l5-2.9-5 2.9M420 148.5h-10l5-2.8v5.7l-5-2.9 5 2.9M6.1 222.8h3.9M410 222.8h3.9M10 287.1v-277.1h400v277.1h-400h400"/>
<path d="M70 287.1v3.8M140 287.1v3.8M212.9 292l-2.9-4.9 2.9 4.9h-5.8l2.9-4.9v9.9M280 287.1v3.8M350 287.1v3.8"/>
</g>
<path d="M240 257h170v30.1h-170zM272 257v10.1M297 257v10.1M337 257v10.1M360 257v10.1M390 257v10.1M240 267.1h170M315 277h95M315 267.1v20M375 277v10.1M390 277v10.1" fill="none" stroke="#000" stroke-width=".51"/>
<!-- layer: Cota (ISO) -->
<g fill="none" stroke="#000" stroke-width=".3">
<path d="M57 26.3h30.6M84.4 26.3l.5 2.5h-1zM84.4 26.3v40M239.7 24.2h18.7M242.9 24.2l.5 2.5h-1zM242.9 24.2v40M36.4 57.8h1.1l-.5 2.4zM37 55.3v16M275.1 46.2h8.9M289.9 46.2h4M290.7 46.2l.5 2.5h-.9zM290.7 46.2v18"/>
<path d="M36.2 66.3h10.4M36.2 60.2h10.4M37 66.3l.5 2.5h-1.1zM59.5 66.3h28.1M83.9 63.8h1l-.5 2.5zM239.7 64.2h18.7M242.4 61.7h1l-.5 2.5zM275.1 64.2h8.9M289.9 64.2h4M290.3 61.7h.9l-.5 2.5zM34.2 88.9h22.8M35 88.9l.5 2.5h-1z"/>
<path d="M35 88.9v24.1M57 92.4h26.6M90.2 92.4h4M91 92.4l.5 2.6h-1zM91 92.4v17.1M253.4 86.8l2.5-.5v1zM253.4 86.8h24M253.4 86v30.4M274.9 86.3l2.5 .5-2.5 .5zM277.4 86v30.4M332.4 99.8v40.2M336.7 97.3v40.3"/>
<path d="M34.2 113h22.8M34.5 110.5h1l-.5 2.5zM57 109.5h26.6M90.2 109.5h4M90.5 107h1l-.5 2.5zM242.6 111.1h22.8M242.9 119.2h1l-.5 2.5zM243.4 111.1l.5 2.5h-1zM243.4 111.1v10.6M265.4 104.4h39.6M301.8 104.4l.5 2.5h-.9zM301.8 104.4v101"/>
<path d="M48 139.1v29.4M57.1 138.7h21.1M66 139.1v29.4M84.3 138.7h3.9M85 138.7l.5 2.5h-1zM85 138.7v16.5M242.6 121.7h22.8M51.8 147.2v21.3M57 155.2h21.2M62.2 146.9v21.6M84.3 155.2h3.9M84.5 152.7h1l-.5 2.5z"/>
<path d="M224.7 157.9h49.7M256.4 157.9l2.5-.4v.9zM271.9 157.5l2.5 .4-2.5 .5zM330.6 146.2l1.8-.7-1.8 1.4zM332.4 144.9v3.2M336.7 143.1l1.7-1.4v.8zM336.7 142.5v3.2M340.2 141l-11.3 6.6M48 174.5v24.1M51.8 175.2l2.4-.5v1.1zM51.8 175.2h10.4M51.8 174.5v3.9"/>
<path d="M59.8 174.7l2.4 .5-2.4 .6zM62.2 174.5v3.9M66 174.5v14.2M48 195.4l2.5-.4v.9zM48 195.4h18M63.5 195l2.5 .4-2.5 .5zM66 194.7v3.9M253.4 193.4v45.9M256.9 193.4v21.3M273.9 193.4v21.3M277.4 193.4v45.9M265.4 205.4h39.6"/>
<path d="M301.4 202.9h.9l-.5 2.5zM253.4 236.1l2.5-.5v1.1zM253.4 236.1h24M256.9 221.4l2.5-.5v1zM256.9 221.4h17M256.9 220.6v4M271.4 220.9l2.5 .5-2.5 .5zM273.9 220.6v4M274.9 235.6l2.5 .5-2.5 .6z"/>
</g>
<g fill="#000">
<path d="M84.4 26.3l.5 2.5h-1zM242.9 24.2l.5 2.5h-1zM36.4 57.8h1.1l-.5 2.4zM290.7 46.2l.5 2.5h-.9zM37 66.3l.5 2.5h-1.1zM83.9 63.8h1l-.5 2.5zM242.4 61.7h1l-.5 2.5zM290.3 61.7h.9l-.5 2.5zM35 88.9l.5 2.5h-1zM91 92.4l.5 2.6h-1zM253.4 86.8l2.5-.5v1zM274.9 86.3l2.5 .5-2.5 .5z"/>
<path d="M34.5 110.5h1l-.5 2.5zM90.5 107h1l-.5 2.5zM242.9 119.2h1l-.5 2.5zM243.4 111.1l.5 2.5h-1zM301.8 104.4l.5 2.5h-.9zM84.5 152.7h1l-.5 2.5zM85 138.7l.5 2.5h-1zM256.4 157.9l2.5-.4v.9zM271.9 157.5l2.5 .4-2.5 .5zM330.6 146.2l1.8-.7-1.8 1.4zM336.7 143.1l1.7-1.4v.8zM51.8 175.2l2.4-.5v1.1z"/>
<path d="M59.8 174.7l2.4 .5-2.4 .6zM48 195.4l2.5-.4v.9zM63.5 195l2.5 .4-2.5 .5zM301.4 202.9h.9l-.5 2.5zM253.4 236.1l2.5-.5v1.1zM256.9 221.4l2.5-.5v1zM271.4 220.9l2.5 .5-2.5 .5zM274.9 235.6l2.5 .5-2.5 .6z"/>
</g>
<g font-size="4.8">
<text x="33.7" y="9.6">6</text>
<text x="103.7" y="9.6">5</text>
<text x="173.7" y="9.6">4</text>
<text x="243.7" y="9.6">3</text>
<text x="313.7" y="9.6">2</text>
<text x="383.7" y="9.6">1</text>
<text x="6.2" y="38.9">D</text>
<text x="410.5" y="38.9">D</text>
<text x="82" y="57.1" transform="rotate(-90 82 57.1)">20,00 mm</text>
<text x="240.5" y="55" transform="rotate(-90 240.5 55)">20,00 mm</text>
<text x="288.4" y="64.7" transform="rotate(-90 288.4 64.7)">9,00 mm</text>
<text x="34.5" y="72.8" transform="rotate(-90 34.5 72.8)">3,00 mm</text>
<text x="6.4" y="113.1">C</text>
<text x="410.7" y="113.1">C</text>
<text x="225.5" y="155.6">9,00 mm</text>
<text x="82.6" y="156.4" transform="rotate(-90 82.6 156.4)">8,27 mm</text>
<text x="299.5" y="165.7" transform="rotate(-90 299.5 165.7)">50,50 mm</text>
<text x="47.6" y="172.8">5,24 mm</text>
<text x="6.4" y="187.4">B</text>
<text x="410.7" y="187.4">B</text>
<text x="51.2" y="193.1">9,00 mm</text>
<text x="256" y="219">8,50 mm</text>
<text x="254.6" y="233.8">12,00 mm</text>
<text x="6.4" y="261.7">A</text>
<text x="410.7" y="261.7">A</text>
<text x="243.1" y="280.8">Uniones Anchas 1 y 2</text>
<text x="316" y="283.5">Uniones_Anchas_X2_1_2</text>
<text x="394.2" y="285">1 / 1</text>
<text x="33.7" y="290.9">6</text>
<text x="103.7" y="290.9">5</text>
<text x="173.7" y="290.9">4</text>
<text x="243.7" y="290.9">3</text>
<text x="313.7" y="290.9">2</text>
<text x="383.7" y="290.9">1</text>
</g>
<g font-size="4.6">
<text x="251.9" y="84.4">⌀ 12,00 mm</text>
<text x="88.6" y="113.1" transform="rotate(-90 88.6 113.1)">⌀ 8,50 mm</text>
<text x="32.6" y="114.4" transform="rotate(-90 32.6 114.4)">⌀ 12,00 mm</text>
<text x="241" y="127.8" transform="rotate(-90 241 127.8)">⌀5,30 mm</text>
</g>
<text font-size="3.9" x="327.9" y="146.2" transform="rotate(-30 327.9 146.2)">3,00 mm</text>
<g font-size="3.4">
<text x="241" y="266">Asus</text>
<text x="361" y="265.5">22/11/2025</text>
</g>
<g font-size="2.7">
<text x="241" y="260.2">Diseño de</text>
<text x="273" y="260.1">Revisado por</text>
<text x="298" y="260.1">Aprobado por</text>
<text x="328.9" y="260.1">Fecha</text>
<text x="361" y="260.1">Fecha</text>
<text x="378.2" y="280.3">Edición</text>
<text x="397.2" y="280">Hoja</text>
</g>
</svg>
